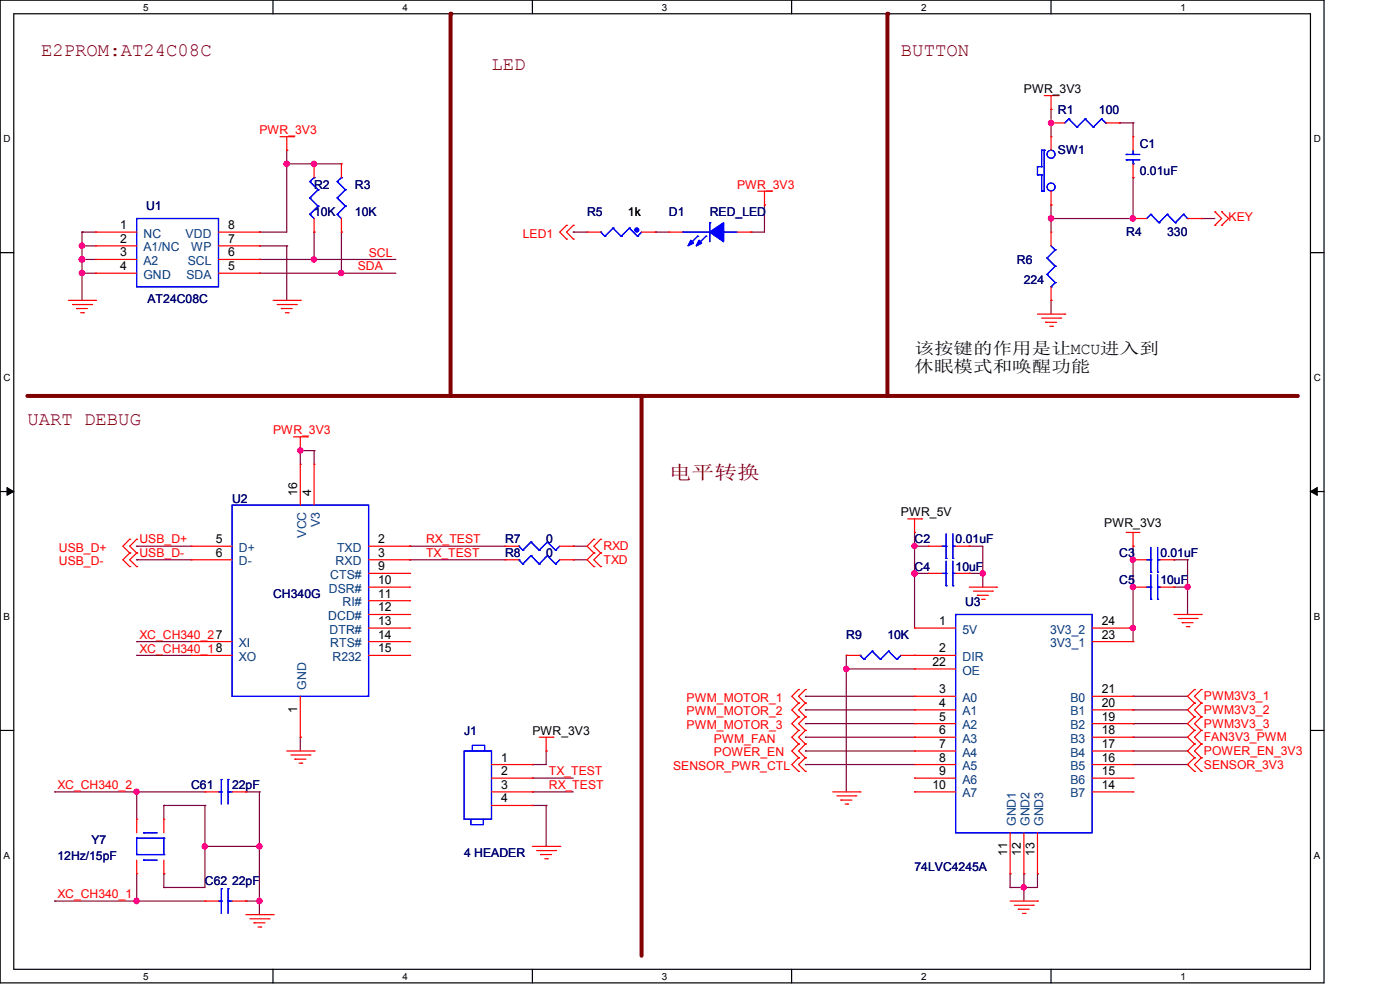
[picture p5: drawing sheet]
<svg xmlns="http://www.w3.org/2000/svg" width="297mm" height="210mm" viewBox="0 0 297 210" stroke-linecap="round" stroke-linejoin="round" font-family="sans-serif">
<path d="M0 0h280.9v208.5h-280.9zM2.9 2.9h275.1v202.7h-275.1z" fill="none" stroke="#000" stroke-width=".25"/>
<g fill="#fff">
<path d="M30.4 .3h1.1v2.4h-1.1z"/>
<path d="M30.4 205.9h1.1v2.3h-1.1z"/>
</g>
<path d="M57.9 0v2.9M57.9 205.6v2.9" fill="none" stroke="#000" stroke-width=".25"/>
<g fill="#fff">
<path d="M85.4 .3h1.1v2.4h-1.1z"/>
<path d="M85.4 205.9h1.1v2.3h-1.1z"/>
</g>
<path d="M112.9 0v2.9M112.9 205.6v2.9" fill="none" stroke="#000" stroke-width=".25"/>
<g fill="#fff">
<path d="M140.4 .3h1.2v2.4h-1.2z"/>
<path d="M140.4 205.9h1.2v2.3h-1.2z"/>
</g>
<path d="M167.9 0v2.9M167.9 205.6v2.9" fill="none" stroke="#000" stroke-width=".25"/>
<g fill="#fff">
<path d="M195.4 .3h1.2v2.4h-1.2z"/>
<path d="M195.4 205.9h1.2v2.3h-1.2z"/>
</g>
<path d="M223 0v2.9M223 205.6v2.9" fill="none" stroke="#000" stroke-width=".25"/>
<g fill="#fff">
<path d="M250.4 .3h1.2v2.4h-1.2z"/>
<path d="M250.4 205.9h1.2v2.3h-1.2z"/>
<path d="M.8 28.2h1.4v2.4h-1.4z"/>
<path d="M278.7 28.2h1.5v2.4h-1.5z"/>
<path d="M.8 78.9h1.4v2.3h-1.4z"/>
<path d="M278.7 78.9h1.5v2.3h-1.5z"/>
</g>
<path d="M0 53.6h2.9M278 53.6h2.9" fill="none" stroke="#000" stroke-width=".25"/>
<g fill="#fff">
<path d="M.8 129.6h1.3v2.3h-1.3z"/>
<path d="M278.7 129.6h1.4v2.3h-1.4z"/>
</g>
<path d="M0 104.3h2.9M278 104.3h2.9" fill="none" stroke="#000" stroke-width=".25"/>
<path d="M1.5 103.4l1.4 .9-1.4 .8zM278 104.3l1.4-.9v1.7z" fill="#000" stroke="#000" stroke-width=".21"/>
<g fill="#fff">
<path d="M.8 180.3h1.3v2.3h-1.3z"/>
<path d="M278.7 180.3h1.4v2.3h-1.4z"/>
</g>
<path d="M0 154.9h2.9M278 154.9h2.9" fill="none" stroke="#000" stroke-width=".25"/>
<path d="M5.8 84h269.3" fill="none" stroke="#800000" stroke-width=".85"/>
<circle cx="275.1" cy="84" r=".42" fill="#800000"/>
<path d="M95.6 2.9v81.1" fill="none" stroke="#800000" stroke-width=".85"/>
<circle cx="95.6" cy="2.9" r=".42" fill="#800000"/>
<path d="M136.1 84v118.7" fill="none" stroke="#800000" stroke-width=".85"/>
<circle cx="136.1" cy="84" r=".42" fill="#800000"/>
<path d="M188.3 2.9v81.1" fill="none" stroke="#800000" stroke-width=".85"/>
<circle cx="188.3" cy="2.9" r=".42" fill="#800000"/>
<g fill="none" stroke="#800040" stroke-width=".25">
<path d="M60.8 34.8h.1M60.8 31.9h.1M60.8 31.9v17.3h-5.8M60.8 34.8h11.6M66.6 34.8h.1M223 23.2h.1M223 26.1h.1M223 23.2v5.8M237.4 26.1h.1M237.4 26.1h3M240.4 26.1h.1M240.4 37.7h.1"/>
<path d="M240.4 37.7v8.7h-17.4M240.4 26.1v2.9M17.4 49.2h.1M17.4 52.2h.1M17.4 55h.1M17.4 58h.1M17.4 49.2h2.9M17.4 49.2v14.5M17.4 52.2h2.9M17.4 55h2.9M17.4 58h2.9M55 52.2h.1"/>
<path d="M55 49.2h.1M55 58h.1M55 55h.1M55 52.2h5.8M55 55h29M55 58h29M60.8 52.2h.1M60.8 52.2v11.5M66.6 55h.1M66.6 49.2h.1M66.6 49.2v5.8M72.4 58h.1"/>
<path d="M72.4 49.2h.1M72.4 49.2v8.8M121.6 49.2h.1M121.6 49.2h2.9M139 49.2h.1M139 49.2h2.9M159.3 49.2h.1M162.2 43.5h.1M162.2 43.5v5.7h-2.9M223 46.4h.1M223 43.5h.1M223 43.5v5.7"/>
<path d="M254.8 46.4h.1M254.8 46.4h2.9M223 63.7h.1M223 63.7v2.9M63.7 95.6h.1M63.7 95.6v2.9M63.7 95.6h2.9M66.6 95.6h.1M66.6 95.6v2.9M29 118.7h.1M29 115.9h.1M29 118.7h11.6"/>
<path d="M29 115.9h11.6M86.9 115.9h.1M86.9 118.7h.1M86.9 118.7h20.2M86.9 115.9h20.2M121.6 115.9h.1M121.6 118.7h.1M121.6 118.7h2.9M121.6 115.9h2.9M194 115.9h.1M194 112.9h.1M194 115.9h2.9"/>
<path d="M194 112.9v20.3M205.6 115.9h.1M205.6 115.9h2.9v8.6M240.4 118.7h.1M240.4 115.9h.1M240.4 115.9v20.2M249 118.7h.1M249 118.7h2.9M251.9 118.7h.1M251.9 118.7v11.6M29 139h.1M29 136.1h.1"/>
<path d="M29 139h11.6M29 136.1h11.6M179.5 139h.1M179.5 139v29M194 121.6h.1M194 121.6h2.9M205.6 121.6h.1M205.6 121.6h2.9M208.5 121.6h.1M240.4 133.2h.1M240.4 124.5h.1M249 124.5h.1"/>
<path d="M249 124.5h2.9M251.9 124.5h.1M63.7 156.4h.1M63.7 156.4v2.9M115.9 159.3h.1M115.9 159.3v2.9h-3M170.9 156.4h.1M170.9 150.6h.1M170.9 147.7h.1M170.9 153.5h.1M170.9 159.3h.1M170.9 156.4h23.1"/>
<path d="M170.9 150.6h23.1M170.9 147.7h23.1M170.9 153.5h23.1M170.9 159.3h23.1M179.5 141.9h.1M179.5 141.9h14.5M240.4 156.4h.1M240.4 150.6h.1M240.4 147.7h.1M240.4 153.5h.1M240.4 156.4h11.5M240.4 150.6h11.5"/>
<path d="M240.4 147.7h11.5M240.4 153.5h11.5M240.4 159.3h11.5M251.9 159.3h.1M11.6 168h.1M11.6 168h31.9M29 168h.1M29 168v5.8M34.8 170.9h.1M34.8 170.9h8.7M34.8 170.9v2.9M43.5 179.5h.1"/>
<path d="M43.5 170.9h.1M43.5 170.9v17.4h-8.7M43.5 179.5h11.5M52.2 168h.1M52.2 168h2.8M55 179.5h.1M55 168h.1M55 168v26M112.9 162.2h.1M112.9 165.1h.1M112.9 168h.1M112.9 170.9h.1"/>
<path d="M112.9 165.1h8.7M112.9 168h8.7M112.9 170.9h3M115.9 170.9h.1M115.9 170.9v8.6M170.9 162.2h.1M170.9 162.2h23.1M240.4 162.2h11.5M251.9 162.2h.1M11.6 191.1h.1M11.6 191.1h31.9M29 191.1h.1"/>
<path d="M29 185.3v5.8M34.8 185.3h.1M34.8 188.3h.1M34.8 185.3v3M52.2 191.1h.1M52.2 191.1h2.8M55 191.1h.1M214.3 188.3h.1M214.3 185.3h.1M214.3 185.3v3M217.2 185.3h.1M217.2 188.3h.1"/>
<path d="M217.2 185.3v5.8M220.1 185.3h.1M220.1 185.3v3h-5.8"/>
</g>
<g fill="#f0f" stroke="#f0f" stroke-width=".25">
<circle cx="240.3" cy="46.3" r=".56"/>
<circle cx="223" cy="46.3" r=".56"/>
<circle cx="63.7" cy="95.5" r=".55"/>
<circle cx="179.5" cy="141.9" r=".55"/>
<circle cx="240.3" cy="133.2" r=".56"/>
<circle cx="240.3" cy="124.5" r=".55"/>
<circle cx="194" cy="121.6" r=".55"/>
<circle cx="217.2" cy="188.2" r=".55"/>
<circle cx="194" cy="115.8" r=".55"/>
<circle cx="240.3" cy="118.7" r=".56"/>
<circle cx="251.9" cy="124.5" r=".55"/>
<circle cx="208.5" cy="121.6" r=".55"/>
<circle cx="17.4" cy="52.1" r=".56"/>
<circle cx="17.4" cy="55" r=".56"/>
<circle cx="17.4" cy="57.9" r=".56"/>
<circle cx="66.6" cy="55" r=".55"/>
<circle cx="72.4" cy="57.9" r=".55"/>
<circle cx="60.8" cy="34.8" r=".56"/>
<circle cx="66.6" cy="34.8" r=".55"/>
<circle cx="28.9" cy="191.1" r=".56"/>
<circle cx="43.4" cy="179.5" r=".55"/>
<circle cx="29" cy="167.9" r=".55"/>
<circle cx="55" cy="179.5" r=".55"/>
<circle cx="55" cy="191.1" r=".56"/>
<circle cx="223" cy="26.1" r=".55"/>
</g>
<g fill="none" stroke="#f00" stroke-width=".25">
<path d="M59.4 29h2.9M60.8 31.9h.1M60.8 29v2.9M62.3 29h.1M66.6 34.8h.1M66.6 34.8v2.9M72.4 34.8h.1M72.4 34.8v2.9M221.5 20.3h3M223 23.2h.1M223 29h.1M223 26.1h.1"/>
<path d="M223 20.3v2.9M223 29v2.9M223 26.1h2.9M224.5 20.3h.1M234.6 26.1h2.8M237.4 26.1h.1M240.4 29h.1M240.4 37.7h.1M240.4 29v2.9M240.4 34.8v2.9M20.3 49.2h.1M20.3 52.2h.1"/>
<path d="M20.3 55h.1M20.3 58h.1M20.3 49.2h8.7M20.3 52.2h8.7M20.3 55h8.7M20.3 58h8.7M46.4 49.2h8.6M46.4 52.2h8.6M46.4 55h8.6M46.4 58h8.6M55 58h.1M55 55h.1"/>
<path d="M55 52.2h.1M55 49.2h.1M66.6 49.2h.1M66.6 46.4v2.8M72.4 49.2h.1M72.4 46.4v2.8M120.2 47.8h.1M120.2 50.7h.1M120.2 47.8l-1.5 1.4 1.5 1.5M121.6 47.8h.1M121.6 50.7h.1M121.6 47.8l-1.4 1.4 1.4 1.5"/>
<path d="M124.5 49.2h.1M124.5 49.2h2.9M136.1 49.2h2.9M139 49.2h.1M141.9 49.2h.1M141.9 49.2h2.9M156.4 49.2h2.9M159.3 49.2h.1M160.7 40.6h2.9M162.2 43.5h.1M162.2 40.6v2.9M163.6 40.6h.1"/>
<path d="M223 49.2h.1M223 43.5h.1M223 40.6v2.9M223 49.2v3M240.4 46.4h.1M240.4 46.4h2.8M251.9 46.4h2.9M254.8 46.4h.1M257.7 47.8h.1M257.7 44.9h.1M257.7 44.9l1.5 1.5-1.5 1.4M259.2 47.8h.1"/>
<path d="M259.2 44.9h.1M259.2 44.9l1.4 1.5-1.4 1.4M14.5 63.7h5.8M15.4 64.6h4M16.3 65.4h.1M16.3 65.4h2.2M17.1 66.3h.6M17.7 66.3h.1M19.4 64.6h.1M20.3 63.7h.1M58 63.7h5.7M58.8 64.6h4.1"/>
<path d="M59.7 65.4h.1M59.7 65.4h2.3M60.5 66.3h.6M61.1 66.3h.1M62.9 64.6h.1M63.7 63.7h.1M220.1 66.6h5.8M221 67.5h4M221.8 68.4h.1M221.8 68.4h2.4M222.7 69.2h.6M223 63.7h.1"/>
<path d="M223 60.8v2.9M223.3 69.2h.1M225 67.5h.1M225.9 66.6h.1M62.3 92.7h2.9M63.7 95.6h.1M63.7 98.5h.1M63.7 92.7v2.9M63.7 98.5v8.6M65.2 92.7h.1M66.6 98.5h.1M66.6 98.5v8.6"/>
<path d="M27.5 117.3h.1M27.5 114.4h.1M27.5 117.3l-1.4 1.4 1.4 1.5M27.5 114.4l-1.4 1.5 1.4 1.4M29 117.3h.1M29 114.4h.1M29 117.3l-1.5 1.4 1.5 1.5M29 114.4l-1.5 1.5 1.5 1.4M40.6 115.9h.1M40.6 118.7h.1M40.6 115.9h8.6M40.6 118.7h8.6"/>
<path d="M78.2 115.9h8.7M78.2 118.7h8.7M86.9 118.7h.1M86.9 115.9h.1M107.1 115.9h.1M107.1 118.7h.1M107.1 115.9h3M107.1 118.7h3M118.7 115.9h2.9M118.7 118.7h2.9M121.6 115.9h.1M121.6 118.7h.1"/>
<path d="M126 114.4h.1M126 117.3h.1M126 114.4l-1.5 1.5 1.5 1.4M126 117.3l-1.5 1.4 1.5 1.5M127.4 117.3h.1M127.4 114.4h.1M127.4 114.4l-1.4 1.5 1.4 1.4M127.4 117.3l-1.4 1.4 1.4 1.5M192.6 110.1h2.9M194 112.9h.1M194 110.1v2.8M195.5 110.1h.1"/>
<path d="M196.9 115.9h.1M196.9 115.9h2.9M202.7 115.9h2.9M205.6 115.9h.1M238.9 112.9h.1M238.9 112.9h2.9M240.4 115.9h.1M240.4 118.7h.1M240.4 112.9v3M240.4 118.7h2.8M246.2 118.7h2.8M249 118.7h.1"/>
<path d="M27.5 120.2h.1M29 120.2h.1M40.6 136.1h.1M40.6 139h.1M40.6 136.1h8.6M40.6 139h8.6M78.2 130.3h8.7M78.2 124.5h8.7M78.2 121.6h8.7M78.2 136.1h8.7M78.2 139h8.7M78.2 133.2h8.7"/>
<path d="M78.2 127.4h8.7M86.9 121.6h.1M86.9 136.1h.1M86.9 133.2h.1M86.9 130.3h.1M86.9 127.4h.1M86.9 124.5h.1M86.9 139h.1M126 120.2h.1M127.4 120.2h.1M179.5 139h.1M179.5 139h3"/>
<path d="M191.1 139h11.6M194 133.2h.1M194 139h.1M194 133.2h8.7M196.9 121.6h.1M196.9 121.6h2.9M202.7 121.6h2.9M205.6 121.6h.1M205.6 124.5h5.8M206.5 125.4h4M207.3 126.3h.1M207.3 126.3h2.4"/>
<path d="M208.2 127.1h.6M208.8 127.1h.1M210.5 125.4h.1M211.4 124.5h.1M231.7 136.1h8.7M231.7 133.2h8.7M240.4 136.1h.1M240.4 133.2h.1M240.4 124.5h.1M240.4 124.5h2.8M246.2 124.5h2.8M249 124.5h.1"/>
<path d="M249 130.3h5.8M249.9 131.2h4.1M250.8 132.1h.1M250.8 132.1h2.3M251.7 132.9h.5M252.2 132.9h.1M254 131.2h.1M254.8 130.3h.1M60.8 159.3h5.8M63.7 156.4h.1M63.7 147.7v8.7M66.6 159.3h.1"/>
<path d="M114.4 156.4h2.9M115.9 159.3h.1M115.9 156.4v2.9M117.3 156.4h.1M169.4 154.9h.1M169.4 157.8h.1M169.4 146.3h.1M169.4 149.1h.1M169.4 152.1h.1M169.4 154.9l-1.4 1.5 1.4 1.4M169.4 146.3l-1.4 1.4 1.4 1.4M169.4 149.1l-1.4 1.5 1.4 1.5"/>
<path d="M169.4 152.1l-1.4 1.4 1.4 1.4M169.4 157.8l-1.4 1.5 1.4 1.4M170.9 154.9h.1M170.9 157.8h.1M170.9 146.3h.1M170.9 149.1h.1M170.9 152.1h.1M170.9 154.9l-1.5 1.5 1.5 1.4M170.9 146.3l-1.5 1.4 1.5 1.4M170.9 149.1l-1.5 1.5 1.5 1.5M170.9 152.1l-1.5 1.4 1.5 1.4M170.9 157.8l-1.5 1.5 1.5 1.4"/>
<path d="M194 147.7h.1M194 150.6h.1M194 153.5h.1M194 156.4h.1M194 159.3h.1M194 141.9h.1M194 159.3h8.7M194 156.4h8.7M194 147.7h8.7M194 150.6h8.7M194 153.5h8.7M194 141.9h8.7"/>
<path d="M231.7 159.3h8.7M231.7 156.4h8.7M231.7 147.7h8.7M231.7 150.6h8.7M231.7 153.5h8.7M240.4 147.7h.1M240.4 150.6h.1M240.4 153.5h.1M240.4 156.4h.1M240.4 159.3h.1M253.4 146.3h.1M253.4 149.1h.1"/>
<path d="M253.4 152.1h.1M253.4 154.9h.1M253.4 157.8h.1M253.4 146.3l-1.5 1.4 1.5 1.4M253.4 149.1l-1.5 1.5 1.5 1.5M253.4 152.1l-1.5 1.4 1.5 1.4M253.4 154.9l-1.5 1.5 1.5 1.4M253.4 157.8l-1.5 1.5 1.5 1.4M254.8 149.1h.1M254.8 146.3h.1M254.8 152.1h.1M254.8 154.9h.1"/>
<path d="M254.8 157.8h.1M254.8 146.3l-1.4 1.4 1.4 1.4M254.8 149.1l-1.4 1.5 1.4 1.5M254.8 152.1l-1.4 1.4 1.4 1.4M254.8 154.9l-1.4 1.5 1.4 1.4M254.8 157.8l-1.4 1.5 1.4 1.4M29 173.8h.1M29 173.8v2.9M34.8 173.8h.1M34.8 173.8v2.9M43.5 168h.1M43.5 168h2.9"/>
<path d="M49.2 168h3M52.2 168h.1M61.7 160.1h4M62.6 161h.1M62.6 161h2.3M63.5 161.9h.5M64 161.9h.1M65.7 160.1h.1M104.3 168h8.6M104.3 162.2h8.6M104.3 165.1h8.6M104.3 170.9h8.6"/>
<path d="M112.9 162.2h.1M112.9 165.1h.1M112.9 168h.1M112.9 170.9h.1M112.9 179.5h5.8M118.7 179.5h.1M169.4 160.7h.1M169.4 163.6h.1M169.4 160.7l-1.4 1.5 1.4 1.4M170.9 160.7h.1M170.9 163.6h.1M170.9 160.7l-1.5 1.5 1.5 1.4"/>
<path d="M176.7 168h5.8M177.5 168.8h4.1M178.4 169.7h.1M178.4 169.7h2.3M179.3 170.6h.5M179.8 170.6h.1M181.6 168.8h.1M182.5 168h.1M194 162.2h.1M194 165.1h.1M194 168h.1M194 168h8.7"/>
<path d="M194 162.2h8.7M194 165.1h8.7M214.3 176.7v8.6M217.2 176.7v8.6M220.1 176.7v8.6M231.7 168h8.7M231.7 162.2h8.7M231.7 165.1h8.7M240.4 162.2h.1M240.4 165.1h.1M240.4 168h.1M253.4 160.7h.1"/>
<path d="M253.4 163.6h.1M253.4 160.7l-1.5 1.5 1.5 1.4M254.8 160.7h.1M254.8 163.6h.1M254.8 160.7l-1.4 1.5 1.4 1.4M29 185.3h.1M29 182.5v2.8M34.8 185.3h.1M34.8 182.5v2.8M43.5 191.1h.1M43.5 191.1h2.9M49.2 191.1h3"/>
<path d="M52.2 191.1h.1M52.2 194h5.8M53 194.9h4.1M53.9 195.7h.1M53.9 195.7h2.3M54.7 196.6h.6M55.3 196.6h.1M57.1 194.9h.1M58 194h.1M113.8 180.4h4.1M114.7 181.3h.1M114.7 181.3h2.3"/>
<path d="M115.6 182.2h.5M116.1 182.2h.1M117.9 180.4h.1M214.3 185.3h.1M214.3 191.1h5.8M215.2 192h4M216 192.9h.1M216 192.9h2.4M216.9 193.8h.6M217.2 185.3h.1M217.5 193.8h.1M219.2 192h.1"/>
<path d="M220.1 191.1h.1M220.1 185.3h.1"/>
</g>
<g fill="none" stroke="#00f" stroke-width=".25">
<path d="M65.7 38.5h.1M65.7 38.5l1.8 1.8M66.6 37.7h.1M66.6 37.7l-.9 .8M71.5 38.5h.1M71.5 38.5l1.8 1.8M72.4 37.7h.1M72.4 37.7l-.9 .8M220.1 35.3h.1M220.1 37.1h.1M220.1 35.3h.9M220.1 35.3v1.8"/>
<path d="M220.1 37.1h.9M221 31.9h.1M221 35.3h.1M221 37.1h.1M221 31.9h.5M221 31.9v3.4M221 37.1v3.5M221.5 31.9h.1M221.5 31.9v8.7h-.5M226.7 25.2h.1M226.7 25.2l-.8 .9M226.7 25.2l1.8 1.8"/>
<path d="M228.5 27h.1M230.2 25.2h.1M230.2 25.2l-1.7 1.8M230.2 25.2l1.7 1.8M231.9 27h.1M233.7 25.2h.1M233.7 25.2l-1.8 1.8M233.7 25.2l.9 .9M234.6 26.1h.1M238.9 32.8h.1M238.9 33.9h.1M238.9 32.8h2.9"/>
<path d="M238.9 33.9h2.9M240.4 34.8h.1M240.4 32.8h.1M240.4 31.9v.9M240.4 33.9v.9M29 46.4h17.4v14.4h-17.4zM65.7 45.5h.1M65.7 42h.1M65.7 45.5l.9 .9M65.7 42l1.8 1.7M67.5 43.7h.1M67.5 40.3h.1"/>
<path d="M67.5 43.7l-1.8 1.8M67.5 40.3l-1.8 1.7M71.5 45.5h.1M71.5 42h.1M71.5 45.5l.9 .9M71.5 42l1.8 1.7M73.3 43.7h.1M73.3 40.3h.1M73.3 43.7l-1.8 1.8M73.3 40.3l-1.8 1.7M127.4 49.2h.1M127.4 49.2l.9 .9"/>
<path d="M128.3 50.1h.1M130 48.4h.1M130 48.4l1.8 1.7M130 48.4l-1.7 1.7M131.8 50.1h.1M133.5 48.4h.1M133.5 48.4l1.8 1.7M133.5 48.4l-1.7 1.7M135.3 50.1h.1M136.1 49.2l-.8 .9M144.8 49.2h.1M144.8 49.2h5.8"/>
<path d="M148 50.1h.1M148 50.1l-1.7 1.8M149.7 50.1h.1M149.7 50.1l-1.7 1.8M150.6 47.2h.1M150.6 47.2v4.1M153.5 49.2h.1M153.5 49.2h2.9M221 40.6h.1M222.1 54.7h.1M222.1 58.2h.1M222.1 54.7l1.8 1.8"/>
<path d="M222.1 58.2l1.8 1.7M223 52.2l.9 .8M223.9 53h.1M223.9 56.5h.1M223.9 59.9h.1M223.9 53l-1.8 1.7M223.9 56.5l-1.8 1.7M223.9 59.9l-.9 .9M244.1 45.5h.1M244.1 45.5l-.9 .9M244.1 45.5l1.8 1.7M245.9 47.2h.1"/>
<path d="M247.6 45.5h.1M247.6 45.5l-1.7 1.7M247.6 45.5l1.7 1.7M249.3 47.2h.1M251.1 45.5h.1M251.1 45.5l-1.8 1.7M251.1 45.5l.8 .9M251.9 46.4h.1M223 60.8h.1M49.2 107.1h29v40.6h-29zM110.1 115.9h.1M110.1 118.7h.1"/>
<path d="M110.1 115.9l.8 .8M110.1 118.7l.8 .9M110.9 116.7h.1M110.9 119.6h.1M112.6 115h.1M112.6 117.9h.1M112.6 115l1.8 1.7M112.6 115l-1.7 1.7M112.6 117.9l1.8 1.7M112.6 117.9l-1.7 1.7M114.4 116.7h.1M114.4 119.6h.1"/>
<path d="M116.1 115h.1M116.1 117.9h.1M116.1 115l1.8 1.7M116.1 115l-1.7 1.7M116.1 117.9l1.8 1.7M116.1 117.9l-1.7 1.7M117.9 116.7h.1M117.9 119.6h.1M118.7 115.9l-.8 .8M118.7 118.7l-.8 .9M199.8 115.9h.9M200.7 118.4h.1"/>
<path d="M200.7 115.9h.1M200.7 113.2v5.2M200.7 119v5.2M202.1 115.9h.1M202.1 118.4h.1M202.1 115.9h.6M202.1 113.2v5.2M202.1 119v5.2M243.2 118.7h.9M244.1 118.7h.1M244.1 116.1v5.3M245.6 118.7h.1"/>
<path d="M245.6 118.7h.6M245.6 116.1v5.3M182.5 139h.1M182.5 139l.8 .9M183.3 139.9h.1M185 138.1h.1M185 138.1l1.8 1.8M185 138.1l-1.7 1.8M186.8 139.9h.1M188.5 138.1h.1M188.5 138.1l1.7 1.8M188.5 138.1l-1.7 1.8"/>
<path d="M190.2 139.9h.1M191.1 139l-.9 .9M199.8 121.6h.9M200.7 124.2h.1M200.7 121.6h.1M202.1 121.6h.1M202.1 124.2h.1M202.1 121.6h.6M202.7 130.3h29v46.4h-29zM243.2 124.5h.9M244.1 121.4h.1M244.1 127.1h.1"/>
<path d="M244.1 124.5h.1M244.1 121.9v5.2M245.6 121.4h.1M245.6 124.5h.1M245.6 127.1h.1M245.6 121.9v5.2M245.6 124.5h.6M98.5 159.3h5.8v14.5h-5.8zM100.2 159.3v-1.2h2.6v1.2M29 177.8h.1M29 177.8v3.5M29 177.8h5.8"/>
<path d="M30.4 176.7h.1M30.4 176.7h2.9M34.8 177.8h.1M34.8 177.8v3.5M46.4 168h.5M46.9 168h.1M46.9 165.4h.1M46.9 165.4v5.2M48.4 165.4h.1M48.4 168h.1M48.4 168h.8M48.4 165.4v5.2"/>
<path d="M99.9 173.8v1.1h2.6v-1.1M29 181.3h.1M29 181.3h5.8M30.4 182.5h.1M30.4 182.5h2.9M34.8 181.3h.1M46.4 191.1h.5M46.9 191.1h.1M46.9 188.5h.1M46.9 188.5v5.3M48.4 188.5h.1M48.4 191.1h.1"/>
<path d="M48.4 188.5v5.3M48.4 191.1h.8"/>
<circle cx="223" cy="32.7" r=".85"/>
<circle cx="223" cy="39.7" r=".85"/>
</g>
<g fill="#00f" stroke="#00f" stroke-width=".25">
<path d="M150.6 49.2l2.9-2v4.1z" fill-rule="evenodd"/>
<path d="M146.6 51l.5 .6-1.1 .6z" fill-rule="evenodd"/>
<path d="M148.3 51l.5 .6-1.1 .6z" fill-rule="evenodd"/>
<path d="M150.6 49.2l2.9-2v4.1z" fill-rule="evenodd"/>
<path d="M146.6 51l.5 .6-1.1 .6z" fill-rule="evenodd"/>
<path d="M148.3 51l.5 .6-1.1 .6z" fill-rule="evenodd"/>
<circle cx="135.1" cy="48.8" r=".41"/>
</g>
<g font-size="4" fill="#800000">
<text x="8.7" y="11.9">E2PROM:AT24C08C</text>
<text x="191.1" y="11.9">BUTTON</text>
<text x="104.3" y="14.8">LED</text>
<text x="5.8" y="90.1">UART DEBUG</text>
<text x="141.9" y="101.7">电平转换</text>
</g>
<g font-size="3.5">
<text x="194" y="75.2">该按键的作用是让MCU进入到</text>
<text x="194" y="78.9">休眠模式和唤醒功能</text>
</g>
<g font-size="2.6">
<text x="217.2" y="19.7">PWR_3V3</text>
<text x="133.2" y="45.8">1k</text>
<text x="25.5" y="48.6">1</text>
<text x="25.5" y="51.5">2</text>
<text x="48.4" y="51.5">7</text>
<text x="48.4" y="48.6">8</text>
<text x="25.5" y="54.4">3</text>
<text x="25.5" y="57.3">4</text>
<text x="48.4" y="57.3">5</text>
<text x="48.4" y="54.4">6</text>
<text x="63.1" y="105.1" transform="rotate(-90 63.1 105.1)">16</text>
<text x="66" y="105.1" transform="rotate(-90 66 105.1)">4</text>
<text x="191.1" y="109.5">PWR_5V</text>
<text x="234.3" y="111.8">PWR_3V3</text>
<text x="45.8" y="115.2">5</text>
<text x="45.8" y="118.1">6</text>
<text x="80.2" y="118.1">3</text>
<text x="80.2" y="115.2">2</text>
<text x="80.2" y="121">9</text>
<text x="80.2" y="123.9">10</text>
<text x="80.2" y="129.7">12</text>
<text x="80.2" y="126.8">11</text>
<text x="80.2" y="135.5">14</text>
<text x="80.2" y="132.6">13</text>
<text x="199.3" y="132.6">1</text>
<text x="233.7" y="135.5">23</text>
<text x="233.7" y="132.6">24</text>
<text x="80.2" y="138.4">15</text>
<text x="197.8" y="141.3">22</text>
<text x="199.3" y="138.4">2</text>
<text x="199.3" y="147.1">3</text>
<text x="199.3" y="149.9">4</text>
<text x="233.7" y="147.1">21</text>
<text x="233.7" y="149.9">20</text>
<text x="63.1" y="151.2" transform="rotate(-90 63.1 151.2)">1</text>
<text x="112.9" y="155.8">PWR_3V3</text>
<text x="199.3" y="152.9">5</text>
<text x="199.3" y="155.7">6</text>
<text x="233.7" y="152.9">19</text>
<text x="233.7" y="155.7">18</text>
<text x="106.3" y="161.5">1</text>
<text x="199.3" y="158.7">7</text>
<text x="199.3" y="161.5">8</text>
<text x="233.7" y="158.7">17</text>
<text x="233.7" y="161.5">16</text>
<text x="106.3" y="164.4">2</text>
<text x="106.3" y="167.3">3</text>
<text x="197.8" y="167.3">10</text>
<text x="199.3" y="164.4">9</text>
<text x="233.7" y="164.4">15</text>
<text x="233.7" y="167.3">14</text>
<text x="106.3" y="170.2">4</text>
<text x="213.7" y="181.6" transform="rotate(-90 213.7 181.6)">11</text>
<text x="216.6" y="181.6" transform="rotate(-90 216.6 181.6)">12</text>
<text x="219.5" y="181.6" transform="rotate(-90 219.5 181.6)">13</text>
</g>
<g font-size="2.6" fill="#f00">
<text x="55" y="28.4">PWR_3V3</text>
<text x="156.4" y="40">PWR_3V3</text>
<text x="260.6" y="46.9">KEY</text>
<text x="110.9" y="50.4">LED1</text>
<text x="75.9" y="57.4">SDA</text>
<text x="78.2" y="54.4">SCL</text>
<text x="58" y="92.1">PWR_3V3</text>
<text x="12.5" y="119.9">USB_D-</text>
<text x="12.5" y="117">USB_D+</text>
<text x="29.6" y="118.2">USB_D-</text>
<text x="29.6" y="115.3">USB_D+</text>
<text x="90.4" y="115.3">RX_TEST</text>
<text x="90.4" y="118.2">TX_TEST</text>
<text x="128" y="116.7">RXD</text>
<text x="128" y="119.6">TXD</text>
<text x="29.6" y="135.5">XC_CH340_27</text>
<text x="29.6" y="138.4">XC_CH340_18</text>
<text x="145.7" y="148.9">PWM_MOTOR_1</text>
<text x="255.4" y="148.6">PWM3V3_1</text>
<text x="145.7" y="151.8">PWM_MOTOR_2</text>
<text x="145.7" y="154.6">PWM_MOTOR_3</text>
<text x="255.4" y="151.5">PWM3V3_2</text>
<text x="255.4" y="154.4">PWM3V3_3</text>
<text x="151.5" y="157.6">PWM_FAN</text>
<text x="151.5" y="160.4">POWER_EN</text>
<text x="255.4" y="157.3">FAN3V3_PWM</text>
<text x="255.4" y="160.1">POWER_EN_3V3</text>
<text x="12.2" y="167.4">XC_CH340_2</text>
<text x="116.5" y="164.5">TX_TEST</text>
<text x="116.5" y="167.4">RX_TEST</text>
<text x="142.8" y="163.4">SENSOR_PWR_CTL</text>
<text x="255.4" y="163.1">SENSOR_3V3</text>
<text x="12.2" y="190.5">XC_CH340_1</text>
</g>
<g font-size="2.6" fill="#000080">
<text x="224.4" y="24.1">R1</text>
<text x="233.1" y="24.1">100</text>
<text x="224.4" y="32.8">SW1</text>
<text x="241.8" y="31.3">C1</text>
<text x="66.6" y="40">R2</text>
<text x="75.3" y="40">R3</text>
<text x="241.8" y="37.1">0.01uF</text>
<text x="31" y="44.6">U1</text>
<text x="66.6" y="45.8">10K</text>
<text x="75.3" y="45.8">10K</text>
<text x="124.5" y="45.8">R5</text>
<text x="141.9" y="45.8">D1</text>
<text x="150.6" y="45.8">RED_LED</text>
<text x="238.9" y="50.1">R4</text>
<text x="247.6" y="50.1">330</text>
<text x="215.7" y="55.9">R6</text>
<text x="31.3" y="64.3">AT24C08C</text>
<text x="217.2" y="60.3">224</text>
<text x="49.2" y="106.6">U2</text>
<text x="107.1" y="115.3">R7</text>
<text x="107.1" y="118.2">R8</text>
<text x="115.9" y="115.3">0</text>
<text x="115.9" y="118.2">0</text>
<text x="194" y="115.3">C2</text>
<text x="202.7" y="115.3">0.01uF</text>
<text x="237.4" y="118.2">C3</text>
<text x="246.2" y="118.2">0.01uF</text>
<text x="194" y="121.1">C4</text>
<text x="202.7" y="121.1">10uF</text>
<text x="237.4" y="124">C5</text>
<text x="246.2" y="124">10uF</text>
<text x="58" y="126.9">CH340G</text>
<text x="204.7" y="128.6">U3</text>
<text x="179.5" y="135.6">R9</text>
<text x="188.3" y="135.6">10K</text>
<text x="98.5" y="155.8">J1</text>
<text x="40.6" y="167.4">C61</text>
<text x="49.2" y="167.4">22pF</text>
<text x="19.4" y="179">Y7</text>
<text x="12.2" y="182.5">12Hz/15pF</text>
<text x="98.5" y="181.9">4 HEADER</text>
<text x="194" y="184.8">74LVC4245A</text>
<text x="43.5" y="187.7">C62</text>
<text x="49.2" y="187.7">22pF</text>
</g>
<g font-size="2.6" fill="#004080">
<text x="30.4" y="50.4">NC</text>
<text x="30.4" y="53.3">A1/NC</text>
<text x="39.4" y="50.4">VDD</text>
<text x="40.6" y="53.3">WP</text>
<text x="30.4" y="56.2">A2</text>
<text x="30.4" y="59.1">GND</text>
<text x="39.5" y="59.1">SDA</text>
<text x="39.8" y="56.2">SCL</text>
<text x="67.9" y="111.8" transform="rotate(-90 67.9 111.8)">V3</text>
<text x="50.7" y="117.1">D+</text>
<text x="50.7" y="119.9">D-</text>
<text x="64.9" y="114" transform="rotate(-90 64.9 114)">VCC</text>
<text x="71.2" y="119.9">RXD</text>
<text x="71.5" y="117.1">TXD</text>
<text x="69.8" y="125.7">DSR#</text>
<text x="70.1" y="122.8">CTS#</text>
<text x="69.6" y="131.5">DCD#</text>
<text x="72.7" y="128.6">RI#</text>
<text x="50.7" y="137.3">XI</text>
<text x="69.9" y="134.4">DTR#</text>
<text x="70.1" y="137.3">RTS#</text>
<text x="204.2" y="134.4">5V</text>
<text x="222.8" y="137.3">3V3_1</text>
<text x="222.8" y="134.4">3V3_2</text>
<text x="50.7" y="140.2">XO</text>
<text x="70.5" y="140.2">R232</text>
<text x="204.2" y="140.2">DIR</text>
<text x="204.2" y="143.1">OE</text>
<text x="64.9" y="146.3" transform="rotate(-90 64.9 146.3)">GND</text>
<text x="204.2" y="148.9">A0</text>
<text x="227.1" y="148.9">B0</text>
<text x="204.2" y="151.8">A1</text>
<text x="204.2" y="154.7">A2</text>
<text x="227.1" y="151.8">B1</text>
<text x="227.1" y="154.7">B2</text>
<text x="204.2" y="157.6">A3</text>
<text x="204.2" y="160.5">A4</text>
<text x="227.1" y="157.6">B3</text>
<text x="227.1" y="160.5">B4</text>
<text x="204.2" y="163.4">A5</text>
<text x="204.2" y="166.2">A6</text>
<text x="227.1" y="163.4">B5</text>
<text x="227.1" y="166.2">B6</text>
<text x="204.2" y="169.2">A7</text>
<text x="227.1" y="169.2">B7</text>
<text x="215.5" y="175.2" transform="rotate(-90 215.5 175.2)">GND1</text>
<text x="218.4" y="175.2" transform="rotate(-90 218.4 175.2)">GND2</text>
<text x="221.3" y="175.2" transform="rotate(-90 221.3 175.2)">GND3</text>
</g>
<g font-size="2.1">
<text x="30.4" y="2.2">5</text>
<text x="85.4" y="2.2">4</text>
<text x="140.4" y="2.2">3</text>
<text x="195.4" y="2.2">2</text>
<text x="250.5" y="2.2">1</text>
<text x=".8" y="30.1">D</text>
<text x="278.7" y="30.1">D</text>
<text x=".8" y="80.8">C</text>
<text x="278.7" y="80.8">C</text>
<text x=".8" y="131.5">B</text>
<text x="278.7" y="131.5">B</text>
<text x=".8" y="182.2">A</text>
<text x="278.7" y="182.2">A</text>
<text x="30.4" y="207.8">5</text>
<text x="85.4" y="207.8">4</text>
<text x="140.4" y="207.8">3</text>
<text x="195.4" y="207.8">2</text>
<text x="250.5" y="207.8">1</text>
</g>
</svg>
